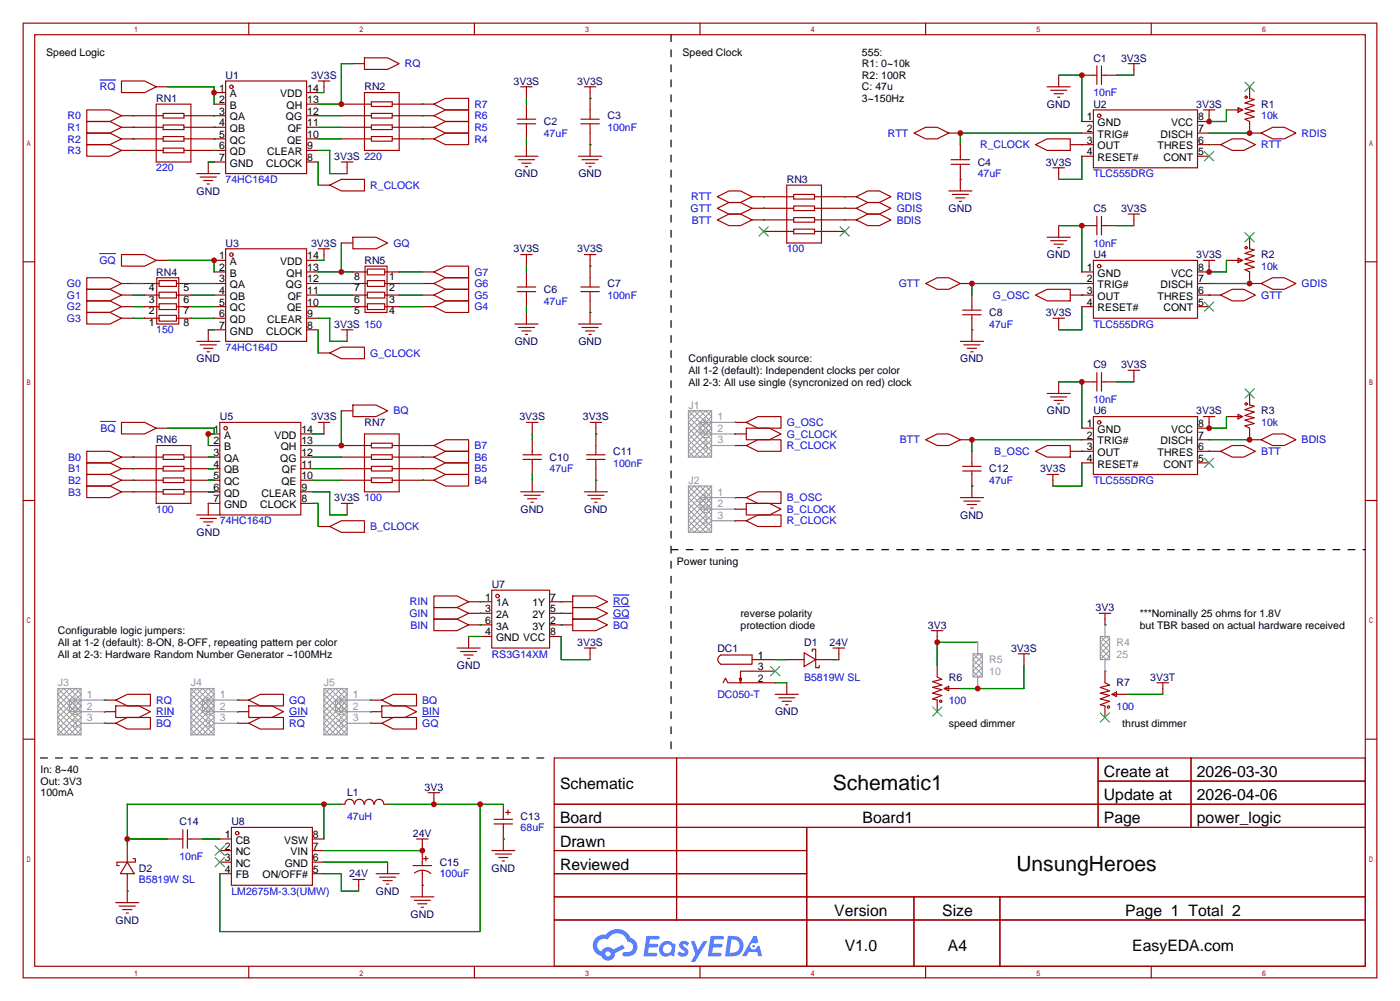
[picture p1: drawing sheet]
<svg xmlns="http://www.w3.org/2000/svg" width="307mm" height="220mm" viewBox="0 0 307 220" stroke-linecap="round" stroke-linejoin="round" font-family="sans-serif">
<g fill="none" stroke="#a10000" stroke-width=".25">
<path d="M5.1 5.1h297.2v209.5h-297.2zM7.6 7.6h292.1v204.5h-292.1zM54.6 5.1v2.5M104.1 5.1v2.5M153.7 5.1v2.5M203.2 5.1v2.5M252.7 5.1v2.5M5.1 57.5h2.5M299.7 57.5h2.6M5.1 109.9h2.5M299.7 109.9h2.6M5.1 162.2h2.5"/>
<path d="M121.7 166.4h178v45.7h-178zM121.7 176.5h178M148.5 166.4v35.5M241.1 166.4v15.2M241.1 171.4h58.6M261.5 166.4v15.2M299.7 162.2h2.6M121.7 181.6h178M121.7 186.7h55.4M121.7 196.8h178M121.7 191.8h55.4M177.1 181.6v30.5"/>
<path d="M200.6 196.8v15.3M219.5 196.8v15.3M54.6 212.1v2.5M104.1 212.1v2.5M121.7 201.9h178M153.7 212.1v2.5M203.2 212.1v2.5M252.7 212.1v2.5"/>
</g>
<g fill="#5487ff">
<path d="M149.4 206.8a1.3 1.3 0 0 1 1.8 .3l-.4 .6a.54 .54 0 0 0-.9-.3l.2 .3a1.28 1.28 0 0 1 .7 2 1.53 1.53 0 0 1-2.1-.3l.5-.6 .8 .4a.31 .31 0 0 0 .3-.2 .31 .31 0 0 0-.3-.4 1.12 1.12 0 0 1-.6-1.8z"/>
<path d="M151.7 206.6h.8l.7 2 1.2-2h.9l-2.7 4.5h-.9l1-1.6z"/>
<path d="M141.9 205.4h2.3a.46 .46 0 0 1 .5 .1 .46 .46 0 0 1 .1 .5l-.4 .2h-1.7l-.2 .9h1.7a.4 .4 0 0 1 .3 .5 .4 .4 0 0 1-.4 .3h-1.7l-.1 1.2h1.3a.46 .46 0 0 1 .5 .1 .46 .46 0 0 1 .1 .5l-.3 .2h-2.6z"/>
<path d="M156 205.4h2.3a.47 .47 0 0 1 .5 .1 .47 .47 0 0 1 .1 .5l-.4 .2h-1.7l-.1 .9h1.6a.4 .4 0 0 1 .3 .5 .4 .4 0 0 1-.4 .3h-1.7l-.1 1.2h1.3a.46 .46 0 0 1 .5 .1 .46 .46 0 0 1 .2 .5l-.4 .2h-2.6z"/>
<path d="M165.4 205.4h.7l.4 1.4-.6 .3a.75 .75 0 0 0-1.2 .3 .75 .75 0 0 0 .5 1.1 .75 .75 0 0 0 1-.7l.5-.3 .6 2.4h-.8l-.3-1h-1.8l-.6 1h-.9z"/>
<path d="M159.8 205.4l-.6 4.5h1.4a2.27 2.27 0 0 0 2.6-2.3 2.27 2.27 0 0 0-2.7-2.2zM160.6 206.2a1.5 1.5 0 0 1 1.8 1.5 1.5 1.5 0 0 1-2 1.4h-.2z"/>
<path d="M145.2 207.1a1.6 1.6 0 0 0-.3 2.2 1.6 1.6 0 0 0 2.3 .2l.8 .4 .3-2.5-.2-.2-.4-.1a1.58 1.58 0 0 0-2.5 0zM145.8 207.6a.98 .98 0 0 1 1.6 .4 .98 .98 0 0 1-1 1.3 .94 .94 0 0 1-.9-.7 .94 .94 0 0 1 .3-1z"/>
<path d="M130.9 205.8a2.37 2.37 0 0 0 1.1 4 1.54 1.54 0 0 0 1.8 1 1.54 1.54 0 0 0 1.2-1.6l2.2-1.1-.5-.7-2.1 1a1.57 1.57 0 0 0-2.6 .5 1.5 1.5 0 0 1-.7-2.1 1.5 1.5 0 0 1 2.2-.5 2.23 2.23 0 0 1 2.2-1.5 2.23 2.23 0 0 1 2 1.9 1.16 1.16 0 0 1 1.3 1.1 1.16 1.16 0 0 1-1.1 1.2h-.7a.47 .47 0 0 0-.6 .4 .47 .47 0 0 0 .5 .5 2.17 2.17 0 0 0 2.5-.9 2.17 2.17 0 0 0-.4-2.7l-.8-.4a3.2 3.2 0 0 0-5.4-.8l-1.1 .1zM132.9 209.4a.6 .6 0 0 1 1.2 0 .6 .6 0 0 1-1.2 0z"/>
<circle cx="165.4" cy="207.7" r=".28"/>
</g>
<g fill="none" stroke="#a10000" stroke-width=".25">
<path d="M26.7 17.8h5l2.6 1.2-2.6 1.3h-5zM34.3 19h2.5M49.5 17.8h17.8v20.3h-17.8zM69.8 17.8h2.6M71.1 17.8v2.5M77.5 14h2.5M80 12.7h5.1l2.5 1.3-2.5 1.2h-5.1zM114.3 19h2.5M115.6 19v2.6M128.3 19h2.5M129.5 19v7.2M229.9 19h5"/>
<path d="M230.6 19.8h3.6M232.4 16.5v2.5M237.5 16.5h3.3M240.8 14.5v4M241.8 14.5v4M241.8 16.5h3.3M247.6 14h2.6M248.9 14v2.5M274.3 19v2.6l1 .2-2 .8 2 .5-2 .8 2 .5-2 .5 2 .8-2 .5 1 .5v2.5h2.6M19 31.8h5.1l2.6 1.2-2.6 1.3h-5.1zM19 24.1h5.1l2.6 1.3-2.6 1.3h-5.1zM19 26.7h5.1l2.6 1.2-2.6 1.3h-5.1z"/>
<path d="M19 29.2h5.1l2.6 1.3-2.6 1.3h-5.1zM26.7 25.4h9.1M26.7 27.9h9.1M26.7 30.5h9.1M26.7 33h9.1M34.3 22.9h7.6v12.7h-7.6zM35.8 32.5h4.6v1h-4.6zM35.8 30h4.6v1h-4.6zM35.8 27.4h4.6v1h-4.6zM35.8 24.9h4.6v1h-4.6zM40.4 25.4h9.1M40.4 27.9h9.1"/>
<path d="M40.4 30.5h9.1M40.4 33h9.1M43.2 38.1h5.1M43.9 38.9h3.6M44.7 39.6h2M45.7 35.6v2.5M47 20.3h2.5M47 22.9h2.5M47 35.6h2.5M67.3 20.3h2.5M67.3 22.9h2.5M67.3 25.4h2.5"/>
<path d="M67.3 27.9h2.5M67.3 30.5h2.5M67.3 33h2.5M67.3 35.6h2.5M74.9 22.9h6.6M74.9 25.4h6.6M74.9 27.9h6.6M74.9 30.5h6.6M74.9 35.6h2.6M76.2 35.6v2.5M80 20.3h7.6v12.7h-7.6zM81.5 22.4h4.6v1h-4.6z"/>
<path d="M81.5 24.9h4.6v1h-4.6zM81.5 27.4h4.6v1h-4.6zM81.5 30h4.6v1h-4.6zM86.1 22.9h9.1M86.1 25.4h9.1M86.1 27.9h9.1M86.1 30.5h9.1M95.2 22.9l2.6-1.3h5.1v2.5h-5.1zM95.2 25.4l2.6-1.3h5.1v2.6h-5.1zM95.2 27.9l2.6-1.2h5.1v2.5h-5.1zM95.2 30.5l2.6-1.3h5.1v2.6h-5.1zM113 34.3h5.1"/>
<path d="M113.5 27.2h4.1M113.5 26.2h4.1M113.8 35.1h3.5M114.6 35.8h2M115.3 36.6h.5M115.6 22.9v3.3M115.6 27.2v3.3M115.6 31.8v2.5M127 34.3h5.1M127.5 27.2h4.1M127.5 26.2h4.1M127.8 35.1h3.5"/>
<path d="M128.5 35.8h2.1M129.3 36.6h.5M129.5 27.2v7.1M200.7 29.2l2.5-1.3h2.5l2.6 1.3-2.6 1.3h-2.5zM208.3 29.2h2.5M208.8 35.1h4.1M208.8 36.1h4.1M210.8 31.8v3.3M210.8 36.1v5.8M227.3 31.8l2.6-1.3h5v2.5h-5zM231.1 36.8h2.6M231.4 20.6h2"/>
<path d="M232.2 21.3h.5M232.4 36.8v2.6M234.9 31.8h5.1M237.5 34.3h2.5M237.5 29.2h2.5M237.5 26.7h2.5M240 24.1h22.9v12.7h-22.9zM262.9 34.3h2.5M262.9 31.8h5.1M262.9 29.2h2.5M264.2 24.1h2.5M265.4 24.1v2.6h-2.5"/>
<path d="M268 31.8l2.5-1.3h2.5l2.6 1.3-2.6 1.2h-2.5zM269.2 24.1h3.6M271.8 23.6l1 .5-1 .5zM276.9 29.2l2.5-1.3h2.5l2.6 1.3-2.6 1.3h-2.5zM26.7 55.9h5l2.6 1.2-2.6 1.3h-5zM34.3 57.1h2.5M45.5 40.4h.5M47 57.1h2.5M47 59.7h2.5M49.5 54.6h17.8v20.3h-17.8zM67.3 57.1h2.5M67.3 59.7h2.5"/>
<path d="M69.8 40.6h2.6M69.8 54.6h2.6M71.1 54.6v2.5M72.4 40.6l2.5-1.2h5.1v2.5h-5.1zM74.9 53.3h2.6M77.5 52.1h5l2.6 1.2-2.6 1.3h-5zM77.5 59.7h3.1M80.1 58.4h4.9v10.2h-4.9zM80.6 59.1h3.9v1.2h-3.9zM84.5 59.7h3.1M92.7 59.7h2.5M95.2 59.7l2.6-1.3h5.1v2.6h-5.1z"/>
<path d="M114.3 55.9h2.5M115.6 55.9v2.5M115.6 59.7v3.3M128.3 55.9h2.5M129.5 55.9v7.1M157.5 43.2l2.5-1.3h2.6l2.5 1.3-2.5 1.2h-2.6zM157.5 45.7l2.5-1.3h2.6l2.5 1.3-2.5 1.3h-2.6zM157.5 48.3l2.5-1.3h2.6l2.5 1.3-2.5 1.2h-2.6zM165.1 48.3h9.1M165.1 45.7h9.1M165.1 43.2h9.1M167.6 50.8h6.6"/>
<path d="M172.7 40.6h7.6v12.7h-7.6zM174.2 50.3h4.6v1h-4.6zM174.2 47.8h4.6v1h-4.6zM174.2 45.2h4.6v1h-4.6zM174.2 42.7h4.6v1h-4.6zM178.8 48.3h9.2M178.8 45.7h9.2M178.8 43.2h9.2M178.8 50.8h6.6M188 48.3l2.5-1.3h2.5l2.6 1.3-2.6 1.2h-2.5zM188 45.7l2.5-1.3h2.5l2.6 1.3-2.6 1.3h-2.5zM188 43.2l2.5-1.3h2.5l2.6 1.3-2.6 1.2h-2.5z"/>
<path d="M208.3 41.9h5.1M209 42.7h3.6M209.8 43.4h2M210.6 44.2h.5M229.9 52.1h5M230.6 52.8h3.6M231.4 53.6h2M232.2 54.4h.5M232.4 49.5v2.6M237.5 59.7h2.5M237.5 49.5h3.3M240 57.1h22.9v12.7h-22.9z"/>
<path d="M240.8 47.5v4.1M241.8 47.5v4.1M241.8 49.5h3.3M247.6 47h2.6M248.9 47v2.5M264.2 57.1h2.5M265.4 57.1v2.6h-2.5M269.2 57.1h3.6M271.8 56.6l1 .5-1 .6zM274.3 52.1v2.5l1 .3-2 .7 2 .5-2 .8 2 .5-2 .5 2 .8-2 .5 1 .5v2.5h2.6M19 68.6h5.1l2.6 1.2-2.6 1.3h-5.1zM19 61h5.1l2.6 1.2-2.6 1.3h-5.1z"/>
<path d="M19 63.5h5.1l2.6 1.3-2.6 1.2h-5.1zM19 66h5.1l2.6 1.3-2.6 1.3h-5.1zM26.7 62.2h2.5M26.7 64.8h2.5M26.7 67.3h2.5M26.7 69.8h2.5M31.7 62.2h3.2M31.7 64.8h3.2M31.7 67.3h3.2M31.7 69.8h3.2M34.4 61h4.8v10.1h-4.8zM34.9 69.2h3.8v1.3h-3.8z"/>
<path d="M34.9 66.7h3.8v1.2h-3.8zM34.9 64.1h3.8v1.3h-3.8zM34.9 61.6h3.8v1.3h-3.8zM38.7 62.2h3.2M38.7 64.8h3.2M38.7 67.3h3.2M38.7 69.8h3.2M43.2 74.9h5.1M43.9 75.7h3.6M44.7 76.5h2M45.5 77.2h.5M45.7 72.4v2.5"/>
<path d="M47 62.2h2.5M47 64.8h2.5M47 67.3h2.5M47 69.8h2.5M47 72.4h2.5M67.3 62.2h2.5M67.3 64.8h2.5M67.3 67.3h2.5M67.3 69.8h2.5M67.3 72.4h2.5M69.8 77.5h2.6M72.4 77.5l2.5-1.3h5.1v2.5h-5.1z"/>
<path d="M74.9 72.4h2.6M76.2 72.4v2.5M77.5 62.2h3.1M77.5 64.8h3.1M77.5 67.3h3.1M80.6 61.6h3.9v1.3h-3.9zM80.6 64.1h3.9v1.3h-3.9zM80.6 66.7h3.9v1.2h-3.9zM84.5 62.2h3.1M84.5 64.8h3.1M84.5 67.3h3.1M92.7 62.2h2.5"/>
<path d="M92.7 64.8h2.5M92.7 67.3h2.5M95.2 62.2l2.6-1.2h5.1v2.5h-5.1zM95.2 64.8l2.6-1.3h5.1v2.5h-5.1zM95.2 67.3l2.6-1.3h5.1v2.6h-5.1zM113 71.1h5.1M113.5 64h4.1M113.5 63h4.1M113.8 71.9h3.5M114.6 72.6h2M115.3 73.4h.5M115.6 64v3.3"/>
<path d="M115.6 68.6v2.5M127 71.1h5.1M127.5 64h4.1M127.5 63h4.1M127.8 71.9h3.5M128.5 72.6h2.1M129.3 73.4h.5M129.5 64v7.1M203.2 62.2l2.5-1.2h2.6l2.5 1.2-2.5 1.3h-2.6zM210.8 62.2h2.6M210.8 74.9h5.1M211.3 68.1h4.1"/>
<path d="M211.3 69.1h4.1M211.6 75.7h3.5M212.3 76.5h2.1M213.1 77.2h.5M213.4 64.8v3.3M213.4 69.1v5.8M227.3 64.8l2.6-1.3h5v2.5h-5zM231.1 69.8h2.6M232.4 69.8v2.6M234.9 64.8h5.1M237.5 62.2h2.5M237.5 67.3h2.5"/>
<path d="M262.9 62.2h2.5M262.9 64.8h5.1M262.9 67.3h2.5M268 64.8l2.5-1.3h2.5l2.6 1.3-2.6 1.2h-2.5zM276.9 62.2l2.5-1.2h2.5l2.6 1.2-2.6 1.3h-2.5zM19 99.1h5.1l2.6 1.2-2.6 1.3h-5.1zM26.7 92.7h5l2.6 1.3-2.6 1.2h-5zM34.3 97.8h7.6v12.7h-7.6zM34.3 94h2.5M35.8 99.8h4.6v1h-4.6zM45.7 95.2h2.6M45.7 97.8h2.6"/>
<path d="M48.3 92.7h17.7v20.3h-17.7zM66 95.2h2.6M66 97.8h2.6M69.8 92.7h2.6M71.1 92.7v2.5M74.9 97.8h6.6M74.9 90.2h2.6M77.5 88.9h5l2.6 1.3-2.6 1.2h-5zM80 95.2h7.6v12.7h-7.6zM81.5 97.3h4.6v1h-4.6zM81.5 99.8h4.6v1h-4.6zM86.1 97.8h9.1"/>
<path d="M95.2 97.8l2.6-1.3h5.1v2.6h-5.1zM114.8 99.8h4.1M115.6 92.7h2.5M116.8 92.7v2.5M116.8 96.5v3.3M128.8 99.8h4M129.5 92.7h2.6M130.8 92.7v7.1M161.3 95.2h2.5M161.3 97.8h2.5M161.3 92.7h2.5M163.8 97.8l2.6-1.3h5v2.6h-5z"/>
<path d="M163.8 92.7l2.6-1.3h5v2.6h-5zM163.8 94h5.1l2.5 1.2-2.5 1.3h-5.1zM203.2 96.5l2.5-1.3h2.6l2.5 1.3-2.5 1.3h-2.6zM210.8 96.5h2.6M213.4 99.1v3.3M227.3 99.1l2.6-1.3h5v2.5h-5zM229.9 86.4h5M230.6 87.1h3.6M231.4 87.9h2M232.2 88.6h.5M232.4 83.8v2.6M234.9 99.1h5.1"/>
<path d="M237.5 94h2.5M237.5 83.8h3.3M237.5 96.5h2.5M240 91.4h22.9v12.7h-22.9zM240.8 81.8v4.1M241.8 81.8v4.1M241.8 83.8h3.3M247.6 81.3h2.6M248.9 81.3v2.5M262.9 99.1h5.1M262.9 96.5h2.5M264.2 91.4h2.5"/>
<path d="M265.4 91.4v2.6h-2.5M268 99.1l2.5-1.3h2.5l2.6 1.3-2.6 1.2h-2.5zM269.2 91.4h3.6M271.8 90.9l1 .5-1 .5zM274.3 86.4v2.5l1 .3-2 .7 2 .5-2 .8 2 .5-2 .5 2 .8-2 .5 1 .5v2.5h2.6M276.9 96.5l2.5-1.3h2.5l2.6 1.3-2.6 1.3h-2.5zM19 106.7h5.1l2.6 1.2-2.6 1.3h-5.1zM19 101.6h5.1l2.6 1.3-2.6 1.2h-5.1zM19 104.1h5.1l2.6 1.3-2.6 1.3h-5.1zM26.7 100.3h9.1M26.7 102.9h9.1M26.7 105.4h9.1"/>
<path d="M26.7 107.9h9.1M35.8 107.4h4.6v1.1h-4.6zM35.8 104.9h4.6v1h-4.6zM35.8 102.4h4.6v1h-4.6zM40.4 100.3h7.9M40.4 102.9h7.9M40.4 105.4h7.9M40.4 107.9h7.9M43.2 113h5.1M43.9 113.8h3.6M44.7 114.6h2M45.5 115.3h.5"/>
<path d="M48.3 110.5h-2.6v2.5M66 100.3h2.6M66 102.9h2.6M66 105.4h2.6M66 107.9h2.6M66 110.5h2.6M69.8 115.6h2.6M72.4 115.6l2.5-1.3h5.1v2.5h-5.1zM74.9 100.3h6.6M74.9 102.9h6.6M74.9 105.4h6.6M74.9 110.5h2.6"/>
<path d="M76.2 110.5v2.5M81.5 102.4h4.6v1h-4.6zM81.5 104.9h4.6v1h-4.6zM86.1 100.3h9.1M86.1 102.9h9.1M86.1 105.4h9.1M95.2 100.3l2.6-1.2h5.1v2.5h-5.1zM95.2 102.9l2.6-1.3h5.1v2.5h-5.1zM95.2 105.4l2.6-1.3h5.1v2.6h-5.1zM114.3 107.9h5.1M114.8 100.8h4.1M115.1 108.7h3.5"/>
<path d="M115.8 109.5h2.1M116.6 110.2h.5M116.8 100.8v3.3M116.8 105.4v2.5M128.3 107.9h5M128.8 100.8h4M129 108.7h3.6M129.8 109.5h2M130.6 110.2h.5M130.8 100.8v7.1M161.3 109.2h2.5M161.3 114.3h2.5"/>
<path d="M161.3 111.8h2.5M163.8 114.3l2.6-1.3h5v2.6h-5zM163.8 109.2l2.6-1.3h5v2.6h-5zM163.8 110.5h5.1l2.5 1.3-2.5 1.2h-5.1zM210.8 109.2h5.1M211.3 102.4h4.1M211.3 103.4h4.1M211.6 110h3.5M212.3 110.7h2.1M213.1 111.5h.5M213.4 103.4v5.8M229.9 104.1h2.5"/>
<path d="M231.1 104.1v2.6M237.5 101.6h2.5M262.9 101.6h2.5M95.2 130.8h5.1l2.6 1.3-2.6 1.2h-5.1zM95.2 133.3h5.1l2.6 1.3-2.6 1.3h-5.1zM95.2 135.9h5.1l2.6 1.3-2.6 1.2h-5.1zM102.9 132.1h5M102.9 139.7v2.5M102.9 137.2h5M102.9 134.6h5M105.4 139.7h2.5M107.9 129.5h12.7v12.7h-12.7z"/>
<path d="M120.6 132.1h5.1M120.6 137.2h5.1M120.6 134.6h5.1M120.6 139.7h2.6M125.7 130.8h5.1l2.5 1.3-2.5 1.2h-5.1zM125.7 133.3h5.1l2.5 1.3-2.5 1.3h-5.1zM125.7 135.9h5.1l2.5 1.3-2.5 1.2h-5.1zM204.5 138.4h2.5M205.7 138.4v2.6M241.3 134.6h2.5M242.6 134.6v2.6M22.9 153.7h2.5"/>
<path d="M22.9 158.7h2.5M22.9 156.2h2.5M25.4 153.7l2.5-1.3h5.1v2.5h-5.1zM25.4 158.7l2.5-1.2h5.1v2.5h-5.1zM25.4 154.9h5.1l2.5 1.3-2.5 1.3h-5.1zM52.1 153.7h2.5M52.1 158.7h2.5M52.1 156.2h2.5M54.6 153.7l2.5-1.3h5.1v2.5h-5.1zM54.6 158.7l2.5-1.2h5.1v2.5h-5.1zM54.6 154.9h5.1l2.5 1.3-2.5 1.3h-5.1zM81.3 153.7h2.5"/>
<path d="M81.3 158.7h2.5M81.3 156.2h2.5M83.8 153.7l2.6-1.3h5v2.5h-5zM83.8 158.7l2.6-1.2h5v2.5h-5zM83.8 154.9h5.1l2.5 1.3-2.5 1.3h-5.1zM100.3 142.2h5.1M101.1 143h3.5M101.9 143.8h2M102.6 144.5h.5M128.3 142.2h2.5M129.5 142.2v2.6M157.7 144.3l.5-.5h6.9v2l-7-.1a1.11 1.11 0 0 1-.4-1.4z"/>
<path d="M158.7 149.9l.6-1.1 .5 1.1h10.4M162.3 148.8l.3 1.1M162.8 148.8l-.2 1.1M165.1 144.8h5.1M170.2 147.3h-7.6v2.6M170.2 152.4h5.1M170.9 153.2h3.6M171.7 153.9h2M172.5 154.7h.5M172.7 144.8h3.8M172.7 149.9v2.5M176.5 143.3l2.6 1.5-2.6 1.5z"/>
<path d="M178.3 143v-.5h.8v4.1h.7v-.6M179.1 144.8h3.8M182.9 142.2h2.5M184.1 142.2v2.6M205.7 146v2.6l1.1 .5-2.1 .5 2.1 .8-2.1 .5 2.1 .5-2.1 .7 2.1 .6-2.1 .7 1 .3v2.5M207.3 151.1l1-.5v1zM207.3 151.1h3.5M223.5 143.5h2.6M224.8 143.5v2.5M242.6 147.3v2.6l1 .5-2 .5 2 .7-2 .5 2 .6-2 .7 2 .5-2 .8 1 .2v2.6M244.1 152.4l1-.5v1zM244.1 152.4h3.5"/>
<path d="M254 149.9h2.5M255.3 149.9v2.5M74.9 176.5h.8M75.7 176.5a1.01 1.01 0 0 1 1-1.1 1.01 1.01 0 0 1 1 1.1M77.9 176.5a1.01 1.01 0 0 1 1-1.1 1.01 1.01 0 0 1 1 1.1M80 176.5a1.01 1.01 0 0 1 1-1.1 1.01 1.01 0 0 1 1 1.1M82.2 176.5a1.01 1.01 0 0 1 1-1.1 1.01 1.01 0 0 1 1 1.1M84.3 176.5h.8M94 174h2.5M95.2 174v2.5M108.5 179.8h4M110.5 176.5v3.3"/>
<path d="M111 178.3h1M111.5 177.8v1M25.4 198.1h5.1M26.2 198.9h3.5M26.9 199.6h2.1M27.9 189.2l1.6 2.6h-3.1zM27.9 185.4v3.8M27.9 191.8v6.3M29.2 188.5h.5v.7h-4v.8h.5M36.8 184.1h3.3M40.1 182.1v4.1M41.1 184.1h3.3"/>
<path d="M41.1 182.1v4.1M48.3 184.1h2.5M48.3 186.7h2.5M48.3 189.2h2.5M48.3 191.8h2.5M50.8 181.6h17.8v12.7h-17.8zM68.6 184.1h2.5M68.6 186.7h2.5M68.6 189.2h2.5M68.6 191.8h2.5M77.5 193h2.5M78.7 193v2.6"/>
<path d="M82.5 191.8h5.1M83.3 192.5h3.6M84.1 193.3h2M84.8 194.1h.5M85.1 189.2v2.6M90.2 196.8h5M90.7 190h4M90.9 197.6h3.6M91 191.6a2.74 2.74 0 0 1 3.6 .1M91.4 184.1h2.6M91.7 198.4h2M92.5 199.1h.5"/>
<path d="M92.7 184.1v5.9M92.7 191v5.8M93 188.5h1M93.5 188v1M107.9 186.7h5.1M108.5 180.8h4M108.7 187.5h3.6M109.5 188.2h2M110.2 189h.5M110.5 180.8v5.9M27.7 200.4h.5"/>
<circle cx="50.8" cy="19" r=".38"/>
<circle cx="241.3" cy="25.4" r=".38"/>
<circle cx="273.6" cy="21.3" r=".25"/>
<circle cx="50.8" cy="55.9" r=".38"/>
<circle cx="241.3" cy="58.4" r=".38"/>
<circle cx="273.6" cy="54.4" r=".25"/>
<circle cx="49.5" cy="94" r=".38"/>
<circle cx="241.3" cy="92.7" r=".38"/>
<circle cx="273.6" cy="88.6" r=".25"/>
<circle cx="109.2" cy="130.8" r=".38"/>
<circle cx="206.5" cy="153.9" r=".25"/>
<circle cx="243.3" cy="155.2" r=".25"/>
<circle cx="52.1" cy="182.9" r=".38"/>
</g>
<g fill="none" stroke="#3c3" stroke-width=".25">
<path d="M273.3 18l2 2.1M275.3 18l-2 2.1M264.4 33.3l2 2M266.4 33.3l-2 2M166.6 49.8l2.1 2M168.7 49.8l-2.1 2M184.4 49.8l2 2M186.4 49.8l-2 2M273.3 51.1l2 2M275.3 51.1l-2 2M264.4 66.3l2 2M266.4 66.3l-2 2"/>
<path d="M273.3 85.3l2 2.1M275.3 85.3l-2 2.1M264.4 100.6l2 2M266.4 100.6l-2 2M169.2 146.3l2 2M171.2 146.3l-2 2M204.7 155.2l2.1 2M206.8 155.2l-2.1 2M241.6 156.5l2 2M243.6 156.5l-2 2M47.2 188.2l2.1 2M47.2 185.7l2.1 2"/>
<path d="M49.3 188.2l-2.1 2M49.3 185.7l-2.1 2"/>
</g>
<g fill="none" stroke="#008700" stroke-width=".25">
<path d="M36.8 19h10.2v3.9M77.5 14h-2.6v8.9h-5.1M232.4 16.5h5.1v10.2M245.1 16.5h3.8M29.2 33h.1M29.2 25.4h.1M29.2 27.9h.1M29.2 30.5h.1M45.7 35.6h1.3M47 25.4h.1M47 27.9h.1M47 30.5h.1"/>
<path d="M47 33h.1M69.8 20.3h1.3M69.8 33h2.6v5.1h3.8M69.8 30.5h5.1M69.8 27.9h5.1M69.8 25.4h5.1M69.8 35.6v5M92.7 22.9h.1M92.7 25.4h.1M92.7 27.9h.1M92.7 30.5h.1M115.6 21.6v1.3"/>
<path d="M115.6 30.5v1.3M129.5 21.6h.1M129.5 31.8h.1M210.8 39.4h.1M237.5 31.8h.1M237.5 34.3v5.1h-5.1M237.5 29.2h-26.7v2.6M265.4 31.8h.1M265.4 29.2h8.9M269.2 24.1v2.6h-3.8M36.8 57.1h10.2v2.6M69.8 59.7h7.7"/>
<path d="M69.8 57.1h1.3M74.9 53.3v6.4M87.6 59.7h5.1M115.6 58.4v1.3M129.5 58.4h.1M167.6 43.2h.1M167.6 45.7h.1M167.6 48.3h.1M185.4 48.3h.1M185.4 45.7h.1M185.4 43.2h.1M232.4 49.5h5.1v10.2"/>
<path d="M245.1 49.5h3.8M269.2 57.1v2.6h-3.8M29.2 67.3h2.5M29.2 64.8h2.5M29.2 62.2h2.5M29.2 69.8h2.5M41.9 67.3h5.1M41.9 64.8h5.1M41.9 62.2h5.1M41.9 69.8h5.1M45.7 72.4h1.3M69.8 69.8h2.6v5.1h3.8"/>
<path d="M69.8 72.4v5.1M69.8 67.3h7.7M69.8 64.8h7.7M69.8 62.2h7.7M87.6 67.3h5.1M87.6 64.8h5.1M87.6 62.2h5.1M115.6 67.3v1.3M129.5 68.6h.1M213.4 72.4h.1M237.5 64.8h.1M237.5 62.2h-24.1v2.6"/>
<path d="M237.5 67.3v5.1h-5.1M265.4 64.8h.1M265.4 62.2h8.9M36.8 94h10.2v1.2h-1.3v2.6M68.6 95.2h2.5M74.9 90.2v7.6h-6.3M92.7 97.8h.1M116.8 95.2v1.3M130.8 95.2h.1M161.3 97.8h.1M161.3 92.7h.1M161.3 95.2h.1"/>
<path d="M232.4 83.8h5.1v10.2M237.5 99.1h.1M237.5 96.5h-24.1v2.6M245.1 83.8h3.8M265.4 99.1h.1M265.4 96.5h8.9M269.2 91.4v2.6h-3.8M29.2 107.9h.1M29.2 100.3h.1M29.2 102.9h.1M29.2 105.4h.1M45.7 110.5h.1"/>
<path d="M45.7 105.4h1.3M45.7 102.9h1.3M45.7 100.3h1.3M45.7 107.9h1.3M68.6 107.9h3.8v5.1h3.8M68.6 110.5h1.2v5.1M68.6 105.4h6.3M68.6 102.9h6.3M68.6 100.3h6.3M92.7 100.3h.1M92.7 102.9h.1M92.7 105.4h.1"/>
<path d="M116.8 104.1v1.3M130.8 105.4h.1M161.3 114.3h.1M161.3 109.2h.1M161.3 111.8h.1M213.4 106.7h.1M237.5 101.6v5.1h-6.4M102.9 139.7h2.5M105.4 132.1h.1M105.4 134.6h.1M105.4 137.2h.1M123.2 132.1h.1"/>
<path d="M123.2 134.6h.1M123.2 137.2h.1M123.2 139.7v5.1h6.3M242.6 137.2h.1M22.9 153.7h.1M22.9 158.7h.1M22.9 156.2h.1M52.1 153.7h.1M52.1 158.7h.1M52.1 156.2h.1M81.3 153.7h.1M81.3 158.7h.1"/>
<path d="M81.3 156.2h.1M170.2 149.9h2.5M170.2 144.8h2.5M182.9 144.8h1.2M214.6 141h-8.9v5M224.8 146v5.1h-14M242.6 147.3h.1M247.6 152.4h7.7M71.1 176.5v7.6M74.9 176.5h-47v8.9M85.1 176.5h25.4M105.4 176.5v28h-57.1v-12.7"/>
<path d="M27.9 195.6h.1M27.9 184.1h8.9M44.4 184.1h3.9M71.1 191.8h3.8v3.8h3.8M71.1 189.2h14M71.1 186.7h21.6M92.7 194.3h.1M110.5 184.1h.1"/>
</g>
<path d="M21.9 17.6h3.5M21.8 55.7h3.6M22.1 92.5h3.3M134.6 130.6h3.5M134.6 133.1h3.6M134.6 135.7h3.4M34.3 157.3h3.3M63.5 157.3h3.5M92.7 157.3h3.6" fill="none" stroke="#00f" stroke-width=".22"/>
<path d="M147.3 7.6v157.5M147.3 120.6h152.4M8.9 166.4h111.7" fill="none" stroke="#000" stroke-width=".25" stroke-dasharray="1.5 1.8"/>
<g fill="none" stroke="#999" stroke-width=".25">
<path d="M151.1 90.2h5.1v10.1h-5.1zM156.2 97.8h5.1M161.3 92.7h-7.6v2.5h7.6M151.1 106.7h5.1v10.1h-5.1zM156.2 114.3h5.1M161.3 109.2h-7.6v2.6h7.6M241.6 139.7h2v5.1h-2zM242.6 137.2v2.5M12.7 151.1h5.1v10.2h-5.1zM17.8 158.7h5.1M22.9 153.7h-7.7v2.5h7.7M41.9 151.1h5.1v10.2h-5.1z"/>
<path d="M47 158.7h5.1M52.1 153.7h-7.7v2.5h7.7M71.1 151.1h5.1v10.2h-5.1zM76.2 158.7h5.1M81.3 153.7h-7.6v2.5h7.6M213.6 143.5h2v5.1h-2zM214.6 141v2.5M214.6 148.6v2.5M242.6 144.8v2.5"/>
</g>
<g fill="none" stroke="#999" stroke-width=".22">
<path d="M151.1 90.2l5.1 5-5.1 5.1M152.4 90.2l-1.3 1.2 5.1 5.1-3.8 3.8-1.3-1.2 5.1-5.1zM153.7 90.2l2.5 2.5-5.1 5.1 2.6 2.5 2.5-2.5-5.1-5.1zM154.9 90.2l1.3 1.2-5.1 5.1 3.8 3.8 1.3-1.2-5.1-5.1zM156.2 90.2l-5.1 5 5.1 5.1M151.1 109.2l5.1 5.1-2.5 2.5-2.6-2.5 5.1-5.1-2.5-2.5zM151.1 110.5l5.1 5.1-1.3 1.2-3.8-3.8 5.1-5.1-1.3-1.2zM151.1 106.7l5.1 5.1-5.1 5M152.4 106.7l3.8 3.8-5.1 5.1 1.3 1.2 3.8-3.8-5.1-5.1zM156.2 106.7l-5.1 5.1 5.1 5M241.6 139.7l2 2M12.7 152.4l5.1 5.1-3.8 3.8-1.3-1.3 5.1-5.1-3.8-3.8z"/>
<path d="M12.7 153.7l5.1 5-2.6 2.6-2.5-2.6 5.1-5-2.6-2.6zM12.7 154.9l3.8-3.8 1.3 1.3-5.1 5.1 3.8 3.8 1.3-1.3zM12.7 151.1l5.1 5.1-5.1 5.1M17.8 151.1l-5.1 5.1 5.1 5.1M41.9 152.4l1.3-1.3 3.8 3.8-5.1 5.1 1.3 1.3 3.8-3.8zM41.9 153.7l2.5-2.6 2.6 2.6-5.1 5 2.5 2.6 2.6-2.6zM41.9 154.9l3.8-3.8 1.3 1.3-5.1 5.1 3.8 3.8 1.3-1.3zM41.9 151.1l5.1 5.1-5.1 5.1M47 151.1l-5.1 5.1 5.1 5.1M71.1 154.9l3.8-3.8 1.3 1.3-5.1 5.1 3.8 3.8 1.3-1.3zM71.1 151.1l5.1 5.1-5.1 5.1M72.4 151.1l3.8 3.8-5.1 5.1 1.3 1.3 3.8-3.8-5.1-5.1z"/>
<path d="M73.7 151.1l-2.6 2.6 5.1 5-2.5 2.6-2.6-2.6 5.1-5zM76.2 151.1l-5.1 5.1 5.1 5.1M213.6 143.5l2 2M215.6 144.3l-.7-.8-1.3 1.3 2 2M215.6 144l-2 2 2 2.1M215.6 145.3l-2 2 1.3 1.3 .7-.8M215.6 146.6l-2 2M243.6 140.5l-.8-.8-1.2 1.3 2 2M243.6 140.2l-2 2 2 2.1M243.6 141.5l-2 2 1.2 1.3 .8-.8M243.6 142.7l-2 2.1"/>
</g>
<g fill="#c00">
<circle cx="47" cy="20.3" r=".63"/>
<circle cx="74.9" cy="22.9" r=".63"/>
<circle cx="214.6" cy="151.1" r=".63"/>
<circle cx="74.9" cy="59.7" r=".63"/>
<circle cx="74.9" cy="97.8" r=".63"/>
<circle cx="47" cy="57.1" r=".63"/>
<circle cx="45.7" cy="95.2" r=".63"/>
<circle cx="92.7" cy="186.7" r=".63"/>
<circle cx="27.9" cy="184.1" r=".63"/>
<circle cx="71.1" cy="176.5" r=".63"/>
<circle cx="105.4" cy="176.5" r=".63"/>
<circle cx="95.3" cy="176.5" r=".63"/>
<circle cx="205.7" cy="141" r=".63"/>
<circle cx="237.5" cy="83.8" r=".63"/>
<circle cx="237.5" cy="49.5" r=".63"/>
<circle cx="237.5" cy="16.5" r=".63"/>
<circle cx="213.4" cy="96.5" r=".63"/>
<circle cx="213.4" cy="62.2" r=".63"/>
<circle cx="210.8" cy="29.2" r=".63"/>
<circle cx="274.3" cy="29.2" r=".63"/>
<circle cx="265.4" cy="26.7" r=".63"/>
<circle cx="274.3" cy="96.5" r=".63"/>
<circle cx="274.3" cy="62.2" r=".63"/>
<circle cx="265.4" cy="94" r=".63"/>
<circle cx="265.4" cy="59.7" r=".63"/>
</g>
<g font-size="4.6">
<text x="182.9" y="173.5">Schematic1</text>
<text x="223.1" y="191.3">UnsungHeroes</text>
</g>
<g font-size="3.5">
<text x="122.9" y="173.1">Schematic</text>
<text x="242.3" y="170.6">Create at</text>
<text x="262.7" y="170.6">2026-03-30</text>
<text x="242.3" y="175.7">Update at</text>
<text x="262.7" y="175.7">2026-04-06</text>
<text x="122.9" y="180.7">Board</text>
<text x="122.9" y="185.8">Drawn</text>
<text x="189.3" y="180.7">Board1</text>
<text x="242.3" y="180.7">Page</text>
<text x="262.7" y="180.7">power_logic</text>
<text x="122.9" y="190.9">Reviewed</text>
<text x="183.1" y="201.1">Version</text>
<text x="206.8" y="201.1">Size</text>
<text x="247" y="201.1">Page 1 Total 2</text>
<text x="185.4" y="208.7">V1.0</text>
<text x="208.1" y="208.7">A4</text>
<text x="248.6" y="208.7">EasyEDA.com</text>
</g>
<g font-size="2.3">
<text x="10.2" y="12.2">Speed Logic</text>
<text x="149.9" y="12.2">Speed Clock</text>
<text x="189.2" y="12.2">555:</text>
<text x="189.2" y="14.8">R1: 0~10k</text>
<text x="189.2" y="17.3">R2: 100R</text>
<text x="48.1" y="20.1">1</text>
<text x="48.1" y="22.6">2</text>
<text x="50.5" y="21.4">A</text>
<text x="50.5" y="23.9">B</text>
<text x="61.5" y="21.4">VDD</text>
<text x="62.9" y="23.9">QH</text>
<text x="67.4" y="22.6">13</text>
<text x="67.4" y="20.1">14</text>
<text x="189.2" y="19.9">C: 47u</text>
<text x="189.2" y="22.4">3~150Hz</text>
<text x="48.1" y="25.2">3</text>
<text x="48.1" y="27.7">4</text>
<text x="50.5" y="26.4">QA</text>
<text x="50.5" y="29">QB</text>
<text x="62.8" y="26.4">QG</text>
<text x="63.2" y="29">QF</text>
<text x="67.4" y="27.7">11</text>
<text x="67.4" y="25.2">12</text>
<text x="238.6" y="26.4">1</text>
<text x="238.6" y="29">2</text>
<text x="241" y="27.7">GND</text>
<text x="257.1" y="27.7">VCC</text>
<text x="263" y="29">7</text>
<text x="263" y="26.4">8</text>
<text x="48.1" y="30.3">5</text>
<text x="48.1" y="32.8">6</text>
<text x="48.1" y="35.3">7</text>
<text x="50.5" y="31.5">QC</text>
<text x="50.5" y="34.1">QD</text>
<text x="58.7" y="34.1">CLEAR</text>
<text x="63" y="31.5">QE</text>
<text x="67.4" y="35.3">8</text>
<text x="67.4" y="32.8">9</text>
<text x="67.4" y="30.3">10</text>
<text x="238.6" y="31.5">3</text>
<text x="238.6" y="34.1">4</text>
<text x="241" y="30.3">TRIG#</text>
<text x="241" y="32.8">OUT</text>
<text x="241" y="35.3">RESET#</text>
<text x="254.1" y="32.8">THRES</text>
<text x="254.8" y="30.3">DISCH</text>
<text x="255.4" y="35.3">CONT</text>
<text x="263" y="34.1">5</text>
<text x="263" y="31.5">6</text>
<text x="50.5" y="36.6">GND</text>
<text x="58.4" y="36.6">CLOCK</text>
<text x="48.1" y="56.9">1</text>
<text x="48.1" y="59.5">2</text>
<text x="50.5" y="58.2">A</text>
<text x="61.5" y="58.2">VDD</text>
<text x="67.4" y="59.5">13</text>
<text x="67.4" y="56.9">14</text>
<text x="238.6" y="59.5">1</text>
<text x="263" y="59.5">8</text>
<text x="32.7" y="63.9">4</text>
<text x="40.3" y="63.9">5</text>
<text x="48.1" y="62">3</text>
<text x="48.1" y="64.5">4</text>
<text x="50.5" y="60.7">B</text>
<text x="50.5" y="63.3">QA</text>
<text x="50.5" y="65.8">QB</text>
<text x="62.8" y="63.3">QG</text>
<text x="62.9" y="60.7">QH</text>
<text x="63.2" y="65.8">QF</text>
<text x="67.4" y="64.5">11</text>
<text x="67.4" y="62">12</text>
<text x="77.8" y="63.9">7</text>
<text x="77.8" y="61.4">8</text>
<text x="85.4" y="61.4">1</text>
<text x="85.4" y="63.9">2</text>
<text x="238.6" y="62">2</text>
<text x="238.6" y="64.5">3</text>
<text x="241" y="60.7">GND</text>
<text x="241" y="63.3">TRIG#</text>
<text x="241" y="65.8">OUT</text>
<text x="254.1" y="65.8">THRES</text>
<text x="254.8" y="63.3">DISCH</text>
<text x="257.1" y="60.7">VCC</text>
<text x="263" y="64.5">6</text>
<text x="263" y="62">7</text>
<text x="32.7" y="71.5">1</text>
<text x="32.7" y="69">2</text>
<text x="32.7" y="66.5">3</text>
<text x="40.3" y="66.5">6</text>
<text x="40.3" y="69">7</text>
<text x="40.3" y="71.5">8</text>
<text x="48.1" y="67.1">5</text>
<text x="48.1" y="69.6">6</text>
<text x="50.5" y="68.4">QC</text>
<text x="50.5" y="70.9">QD</text>
<text x="58.7" y="70.9">CLEAR</text>
<text x="63" y="68.4">QE</text>
<text x="67.4" y="69.6">9</text>
<text x="67.4" y="67.1">10</text>
<text x="77.8" y="69">5</text>
<text x="77.8" y="66.5">6</text>
<text x="85.4" y="66.5">3</text>
<text x="85.4" y="69">4</text>
<text x="238.6" y="67.1">4</text>
<text x="241" y="68.4">RESET#</text>
<text x="255.4" y="68.4">CONT</text>
<text x="263" y="67.1">5</text>
<text x="48.1" y="72.2">7</text>
<text x="50.5" y="73.4">GND</text>
<text x="58.4" y="73.4">CLOCK</text>
<text x="67.4" y="72.2">8</text>
<text x="151.1" y="79.5">Configurable clock source:</text>
<text x="151.1" y="82.1">All 1-2 (default): Independent clocks per color</text>
<text x="151.1" y="84.6">All 2-3: All use single (syncronized on red) clock</text>
<text x="46.8" y="95">1</text>
<text x="66.2" y="95">14</text>
<text x="238.6" y="93.8">1</text>
<text x="241" y="95">GND</text>
<text x="257.1" y="95">VCC</text>
<text x="263" y="93.8">8</text>
<text x="46.8" y="97.6">2</text>
<text x="46.8" y="100.1">3</text>
<text x="49.2" y="96.3">A</text>
<text x="49.2" y="98.8">B</text>
<text x="49.2" y="101.4">QA</text>
<text x="60.2" y="96.3">VDD</text>
<text x="61.5" y="101.4">QG</text>
<text x="61.6" y="98.8">QH</text>
<text x="66.2" y="100.1">12</text>
<text x="66.2" y="97.6">13</text>
<text x="238.6" y="96.3">2</text>
<text x="238.6" y="98.8">3</text>
<text x="238.6" y="101.4">4</text>
<text x="241" y="97.6">TRIG#</text>
<text x="241" y="100.1">OUT</text>
<text x="254.1" y="100.1">THRES</text>
<text x="254.8" y="97.6">DISCH</text>
<text x="263" y="101.4">5</text>
<text x="263" y="98.8">6</text>
<text x="263" y="96.3">7</text>
<text x="46.8" y="102.6">4</text>
<text x="46.8" y="105.2">5</text>
<text x="46.8" y="107.7">6</text>
<text x="49.2" y="103.9">QB</text>
<text x="49.2" y="106.5">QC</text>
<text x="61.8" y="106.5">QE</text>
<text x="61.9" y="103.9">QF</text>
<text x="66.2" y="107.7">9</text>
<text x="66.2" y="105.2">10</text>
<text x="66.2" y="102.6">11</text>
<text x="241" y="102.6">RESET#</text>
<text x="255.4" y="102.6">CONT</text>
<text x="46.8" y="110.3">7</text>
<text x="49.2" y="109">QD</text>
<text x="49.2" y="111.5">GND</text>
<text x="57.1" y="111.5">CLOCK</text>
<text x="57.4" y="109">CLEAR</text>
<text x="66.2" y="110.3">8</text>
<text x="148.6" y="124">Power tuning</text>
<text x="106.5" y="131.9">1</text>
<text x="120.8" y="131.9">7</text>
<text x="106.5" y="134.4">3</text>
<text x="106.5" y="136.9">6</text>
<text x="108.9" y="133.1">1A</text>
<text x="108.9" y="135.7">2A</text>
<text x="116.9" y="135.7">2Y</text>
<text x="116.9" y="133.1">1Y</text>
<text x="120.8" y="136.9">2</text>
<text x="120.8" y="134.4">5</text>
<text x="162.6" y="135.4">reverse polarity</text>
<text x="162.6" y="138">protection diode</text>
<text x="250.2" y="135.4">***Nominally 25 ohms for 1.8V</text>
<text x="250.2" y="138">but TBR based on actual hardware received</text>
<text x="12.7" y="139.2">Configurable logic jumpers:</text>
<text x="12.7" y="141.8">All at 1-2 (default): 8-ON, 8-OFF, repeating pattern per color</text>
<text x="106.5" y="139.5">4</text>
<text x="108.9" y="140.7">GND VCC</text>
<text x="108.9" y="138.2">3A</text>
<text x="116.9" y="138.2">3Y</text>
<text x="120.8" y="139.5">8</text>
<text x="12.7" y="144.3">All at 2-3: Hardware Random Number Generator ~100MHz</text>
<text x="166.4" y="144.6">1</text>
<text x="166.4" y="149.6">2</text>
<text x="166.4" y="147.1">3</text>
<text x="208.3" y="159.6">speed dimmer</text>
<text x="246.4" y="159.6">thrust dimmer</text>
<text x="8.9" y="169.7">In: 8~40</text>
<text x="8.9" y="172.3">Out: 3V3</text>
<text x="8.9" y="174.8">100mA</text>
<text x="49.4" y="183.9">1</text>
<text x="51.7" y="185.2">CB</text>
<text x="62.4" y="185.2">VSW</text>
<text x="68.7" y="183.9">8</text>
<text x="49.4" y="191.5">4</text>
<text x="49.4" y="189">3</text>
<text x="49.4" y="186.5">2</text>
<text x="51.7" y="190.3">NC</text>
<text x="51.7" y="187.7">NC</text>
<text x="62.5" y="190.3">GND</text>
<text x="63.8" y="187.7">VIN</text>
<text x="68.7" y="186.5">7</text>
<text x="68.7" y="189">6</text>
<text x="68.7" y="191.5">5</text>
<text x="51.7" y="192.8">FB</text>
<text x="57.6" y="192.8">ON/OFF#</text>
</g>
<g font-size="2.3" fill="#000080">
<text x="49.5" y="17.3">U1</text>
<text x="68.3" y="17.3">3V3S</text>
<text x="240" y="13.5">C1</text>
<text x="246.1" y="13.5">3V3S</text>
<text x="34.3" y="22.4">RN1</text>
<text x="80" y="19.9">RN2</text>
<text x="112.7" y="18.6">3V3S</text>
<text x="126.7" y="18.6">3V3S</text>
<text x="229.8" y="23.7">GND</text>
<text x="240" y="23.7">U2</text>
<text x="262.6" y="23.7">3V3S</text>
<text x="276.9" y="23.7">R1</text>
<text x="119.4" y="27.5">C2</text>
<text x="133.3" y="26.2">C3</text>
<text x="73.4" y="35.1">3V3S 220</text>
<text x="113" y="38.9">GND</text>
<text x="127" y="38.9">GND</text>
<text x="172.7" y="40.2">RN3</text>
<text x="214.6" y="36.4">C4</text>
<text x="229.6" y="36.4">3V3S</text>
<text x="43.2" y="42.7">GND</text>
<text x="208.3" y="46.5">GND</text>
<text x="240" y="46.5">C5</text>
<text x="246.1" y="46.5">3V3S</text>
<text x="49.5" y="54.1">U3</text>
<text x="68.3" y="54.1">3V3S</text>
<text x="80" y="58">RN5</text>
<text x="112.7" y="55.4">3V3S</text>
<text x="126.7" y="55.4">3V3S</text>
<text x="229.8" y="56.7">GND</text>
<text x="240" y="56.7">U4</text>
<text x="262.6" y="56.7">3V3S</text>
<text x="276.9" y="56.7">R2</text>
<text x="34.3" y="60.5">RN4</text>
<text x="119.4" y="64.3">C6</text>
<text x="133.3" y="63">C7</text>
<text x="73.4" y="71.9">3V3S 150</text>
<text x="217.2" y="69.4">C8</text>
<text x="229.6" y="69.4">3V3S</text>
<text x="113" y="75.7">GND</text>
<text x="127" y="75.7">GND</text>
<text x="43.2" y="79.5">GND</text>
<text x="210.8" y="79.5">GND</text>
<text x="240" y="80.8">C9</text>
<text x="246.1" y="80.8">3V3S</text>
<text x="48.3" y="92.2">U5</text>
<text x="68.3" y="92.2">3V3S</text>
<text x="80" y="93.5">RN7</text>
<text x="114" y="92.2">3V3S</text>
<text x="128" y="92.2">3V3S</text>
<text x="229.8" y="91">GND</text>
<text x="240" y="91">U6</text>
<text x="262.6" y="91">3V3S</text>
<text x="276.9" y="91">R3</text>
<text x="34.3" y="97.3">RN6</text>
<text x="120.6" y="101.1">C10</text>
<text x="134.6" y="99.9">C11</text>
<text x="217.2" y="103.7">C12</text>
<text x="228.3" y="103.7">3V3S</text>
<text x="73.4" y="110">3V3S 100</text>
<text x="114.3" y="112.6">GND</text>
<text x="128.2" y="112.6">GND</text>
<text x="210.8" y="113.8">GND</text>
<text x="43.2" y="117.6">GND</text>
<text x="107.9" y="129.1">U7</text>
<text x="203.7" y="138">3V3</text>
<text x="240.5" y="134.2">3V3</text>
<text x="126.7" y="141.8">3V3S</text>
<text x="157.5" y="143">DC1</text>
<text x="176.5" y="141.8">D1</text>
<text x="182.1" y="141.8">24V</text>
<text x="222" y="143">3V3S</text>
<text x="100.3" y="146.9">GND</text>
<text x="208.3" y="149.4">R6</text>
<text x="252.5" y="149.4">3V3T</text>
<text x="245.1" y="150.7">R7</text>
<text x="170.2" y="157">GND</text>
<text x="93.2" y="173.5">3V3</text>
<text x="76.2" y="174.8">L1</text>
<text x="114.3" y="179.9">C13</text>
<text x="39.4" y="181.1">C14</text>
<text x="50.8" y="181.1">U8</text>
<text x="90.7" y="183.7">24V</text>
<text x="30.5" y="191.3">D2</text>
<text x="96.5" y="190">C15</text>
<text x="107.9" y="191.3">GND</text>
<text x="76.7" y="192.6">24V</text>
<text x="82.5" y="196.4">GND</text>
<text x="25.4" y="202.7">GND</text>
<text x="90.1" y="201.5">GND</text>
</g>
<g font-size="2.3" fill="#00f">
<text x="88.9" y="14.8">RQ</text>
<text x="21.9" y="19.9">RQ</text>
<text x="104.1" y="23.7">R7</text>
<text x="240" y="21.1">10nF</text>
<text x="14.8" y="26.2">R0</text>
<text x="14.8" y="28.7">R1</text>
<text x="104.1" y="26.2">R6</text>
<text x="104.1" y="28.7">R5</text>
<text x="133.3" y="28.7">100nF</text>
<text x="276.9" y="26.2">10k</text>
<text x="14.8" y="33.8">R3</text>
<text x="14.8" y="31.3">R2</text>
<text x="104.1" y="31.3">R4</text>
<text x="119.4" y="30">47uF</text>
<text x="194.9" y="30">RTT</text>
<text x="215.2" y="32.6">R_CLOCK</text>
<text x="276.9" y="32.6">RTT</text>
<text x="285.8" y="30">RDIS</text>
<text x="34.3" y="37.6">220</text>
<text x="49.5" y="40.2">74HC164D</text>
<text x="81.3" y="41.4">R_CLOCK</text>
<text x="214.6" y="38.9">47uF</text>
<text x="240" y="38.9">TLC555DRG</text>
<text x="151.6" y="46.5">GTT</text>
<text x="151.7" y="44">RTT</text>
<text x="196.8" y="46.5">GDIS</text>
<text x="196.8" y="44">RDIS</text>
<text x="151.8" y="49.1">BTT</text>
<text x="196.8" y="49.1">BDIS</text>
<text x="21.8" y="58">GQ</text>
<text x="86.4" y="54.1">GQ</text>
<text x="172.7" y="55.4">100</text>
<text x="240" y="54.1">10nF</text>
<text x="276.9" y="59.2">10k</text>
<text x="14.7" y="63">G0</text>
<text x="14.7" y="65.6">G1</text>
<text x="104.1" y="60.5">G7</text>
<text x="104.1" y="63">G6</text>
<text x="104.1" y="65.6">G5</text>
<text x="133.3" y="65.6">100nF</text>
<text x="197.3" y="63">GTT</text>
<text x="218" y="65.6">G_OSC</text>
<text x="276.9" y="65.6">GTT</text>
<text x="285.8" y="63">GDIS</text>
<text x="14.7" y="70.7">G3</text>
<text x="14.7" y="68.1">G2</text>
<text x="104.1" y="68.1">G4</text>
<text x="119.4" y="66.8">47uF</text>
<text x="217.2" y="71.9">47uF</text>
<text x="240" y="71.9">TLC555DRG</text>
<text x="34.3" y="73.2">150</text>
<text x="49.5" y="77">74HC164D</text>
<text x="81.3" y="78.3">G_CLOCK</text>
<text x="240" y="88.4">10nF</text>
<text x="22.1" y="94.8">BQ</text>
<text x="86.4" y="91">BQ</text>
<text x="172.7" y="93.5">G_OSC</text>
<text x="276.9" y="93.5">10k</text>
<text x="15" y="101.1">B0</text>
<text x="104.1" y="98.6">B7</text>
<text x="104.1" y="101.1">B6</text>
<text x="172.7" y="98.6">R_CLOCK</text>
<text x="172.7" y="96.1">G_CLOCK</text>
<text x="197.6" y="97.3">BTT</text>
<text x="218.2" y="99.9">B_OSC</text>
<text x="276.9" y="99.9">BTT</text>
<text x="285.8" y="97.3">BDIS</text>
<text x="15" y="103.7">B1</text>
<text x="15" y="106.2">B2</text>
<text x="104.1" y="103.7">B5</text>
<text x="104.1" y="106.2">B4</text>
<text x="120.6" y="103.7">47uF</text>
<text x="134.6" y="102.4">100nF</text>
<text x="217.2" y="106.2">47uF</text>
<text x="240" y="106.2">TLC555DRG</text>
<text x="15" y="108.8">B3</text>
<text x="34.3" y="112.6">100</text>
<text x="172.7" y="110">B_OSC</text>
<text x="172.7" y="112.6">B_CLOCK</text>
<text x="48.3" y="115.1">74HC164D</text>
<text x="81.3" y="116.4">B_CLOCK</text>
<text x="172.7" y="115.1">R_CLOCK</text>
<text x="89.9" y="135.4">GIN</text>
<text x="90" y="132.9">RIN</text>
<text x="90.1" y="138">BIN</text>
<text x="134.6" y="132.9">RQ</text>
<text x="134.6" y="135.4">GQ</text>
<text x="134.6" y="138">BQ</text>
<text x="107.9" y="144.3">RS3G14XM</text>
<text x="176.5" y="149.4">B5819W SL</text>
<text x="34.3" y="154.5">RQ</text>
<text x="63.5" y="154.5">GQ</text>
<text x="92.7" y="154.5">BQ</text>
<text x="157.5" y="153.2">DC050-T</text>
<text x="208.3" y="154.5">100</text>
<text x="245.1" y="155.7">100</text>
<text x="34.3" y="159.6">BQ</text>
<text x="34.3" y="157">RIN</text>
<text x="63.5" y="159.6">RQ</text>
<text x="63.5" y="157">GIN</text>
<text x="92.7" y="159.6">GQ</text>
<text x="92.7" y="157">BIN</text>
<text x="76.2" y="179.9">47uH</text>
<text x="114.3" y="182.4">68uF</text>
<text x="39.4" y="188.8">10nF</text>
<text x="30.5" y="193.8">B5819W SL</text>
<text x="50.8" y="196.4">LM2675M-3.3(UMW)</text>
<text x="96.5" y="192.6">100uF</text>
</g>
<g font-size="2.3" fill="#999">
<text x="151.1" y="89.7">J1</text>
<text x="154.2" y="93.5">1</text>
<text x="157.5" y="92.2">1</text>
<text x="157.5" y="94.8">2</text>
<text x="154.2" y="96.1">2</text>
<text x="154.2" y="98.6">3</text>
<text x="157.5" y="97.3">3</text>
<text x="151.1" y="106.2">J2</text>
<text x="154.2" y="110">1</text>
<text x="154.2" y="112.6">2</text>
<text x="157.5" y="108.8">1</text>
<text x="157.5" y="111.3">2</text>
<text x="157.5" y="113.8">3</text>
<text x="154.2" y="115.1">3</text>
<text x="245.1" y="141.8">R4</text>
<text x="217.2" y="145.6">R5</text>
<text x="217.2" y="148.1">10</text>
<text x="245.1" y="144.3">25</text>
<text x="12.7" y="150.7">J3</text>
<text x="15.7" y="154.5">1</text>
<text x="19" y="153.2">1</text>
<text x="19" y="155.7">2</text>
<text x="41.9" y="150.7">J4</text>
<text x="44.9" y="154.5">1</text>
<text x="48.3" y="153.2">1</text>
<text x="48.3" y="155.7">2</text>
<text x="71.1" y="150.7">J5</text>
<text x="74.2" y="154.5">1</text>
<text x="77.5" y="153.2">1</text>
<text x="77.5" y="155.7">2</text>
<text x="15.7" y="157">2</text>
<text x="15.7" y="159.6">3</text>
<text x="19" y="158.3">3</text>
<text x="44.9" y="157">2</text>
<text x="44.9" y="159.6">3</text>
<text x="48.3" y="158.3">3</text>
<text x="74.2" y="157">2</text>
<text x="74.2" y="159.6">3</text>
<text x="77.5" y="158.3">3</text>
</g>
</svg>
